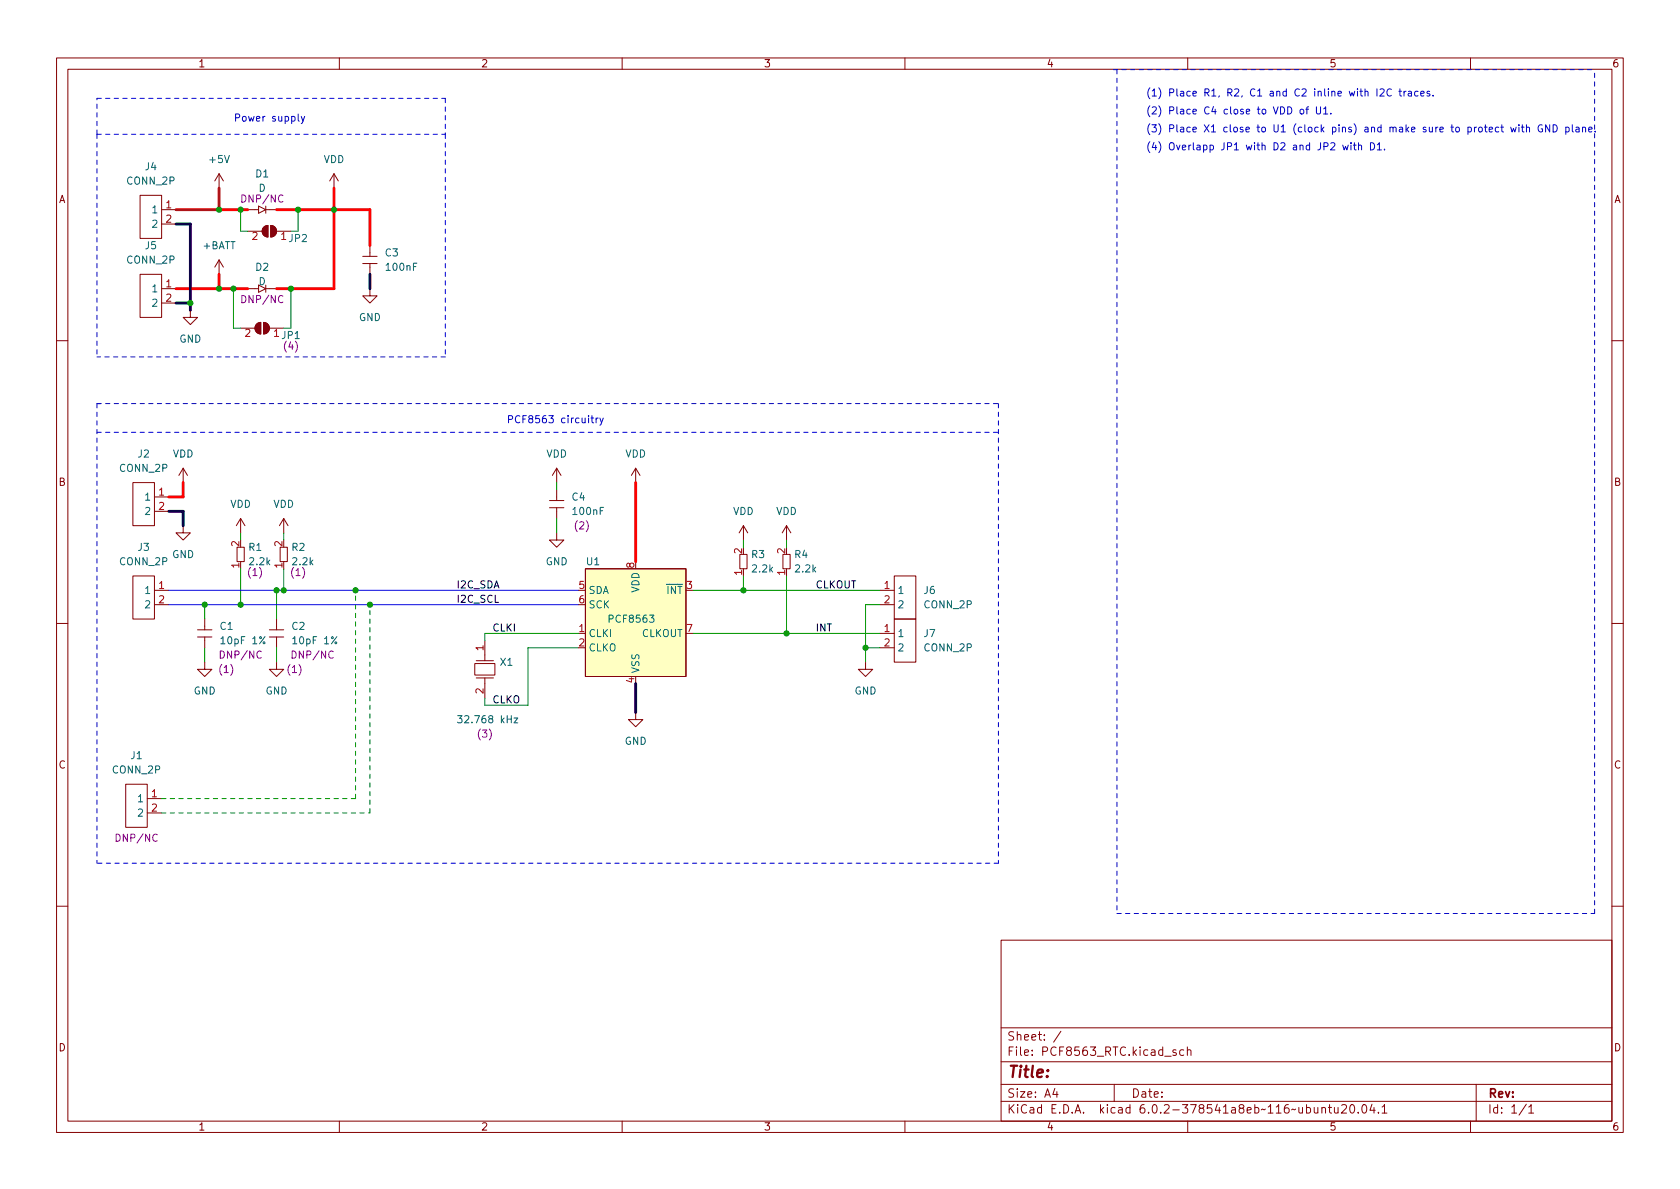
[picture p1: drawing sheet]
<svg xmlns="http://www.w3.org/2000/svg" width="297mm" height="210mm" viewBox="0 0 297 210" stroke-linecap="round" stroke-linejoin="round" font-family="sans-serif">
<g fill="none" stroke="#840000" stroke-width=".18">
<path d="M10 10.2h277v190.1h-277zM12 12.2h273v186.1h-273zM60 10.2v2M110 10.2v2M160 10.2v2M210 10.2v2M260 10.2v2M24.8 34.5h3.8v7.7h-3.8zM28.6 37.1h2.5M28.6 39.6h2.5M38.7 30.7v2.6M38.7 30.7l-.7 1.3"/>
<path d="M38.7 30.7l.8 1.3M43.8 37.1h1.9M45.7 36.4l1.3 .7-1.3 .6zM47 36.4v1.3M47 37.1h1.9M47.9 39.9a1.02 1.02 0 0 1 1 1 1.02 1.02 0 0 1-1 1zM59.1 30.7l-.8 1.3M59.1 30.7v2.6M59.1 30.7l.7 1.3M24.8 48.5h3.8v7.6h-3.8zM28.6 51h2.5M28.6 53.6h2.5"/>
<path d="M33.7 54.9v1.2h1.2l-1.2 1.3-1.3-1.3h1.3M38.7 46l-.7 1.2M38.7 46v2.5M38.7 46l.8 1.2M42.5 58h2.6M43.8 51h1.9M43.8 40.9h2.6M45.4 57.3l.7-.3v2a1.02 1.02 0 0 1-.9-.6 1.02 1.02 0 0 1 .2-1.1zM45.7 50.4l1.3 .6-1.3 .7zM46.6 57a1.02 1.02 0 0 1 1 1 1.02 1.02 0 0 1-1 1zM46.7 40.2l.7-.3v2a1.02 1.02 0 0 1-1-.6 1.02 1.02 0 0 1 .3-1.1zM47 51h1.9"/>
<path d="M47 50.4v1.3M47.6 58h2.6M48.9 40.9h2.5M64.1 46.6h2.6M64.1 45.3h2.6M65.4 51v1.3h1.3l-1.3 1.3-1.3-1.3h1.3M65.4 43.4v1.9M65.4 46.6v1.9M10 60.2h2M285 60.2h2M23.5 85.3h3.8v7.7h-3.8zM27.3 87.9h2.5"/>
<path d="M27.3 90.4h2.5M32.4 93v1.2h1.3l-1.3 1.3-1.3-1.3h1.3M32.4 82.8l-.8 1.3M32.4 82.8v2.5M32.4 82.8l.7 1.3M41.9 96.8h1.3v2.5h-1.3zM42.5 91.7l-.7 1.3M42.5 91.7v2.5M42.5 91.7l.8 1.3M49.5 96.8h1.3v2.5h-1.3zM50.2 91.7l-.8 1.3M50.2 91.7v2.5"/>
<path d="M50.2 91.7l.7 1.3M97.2 89.8h2.5M97.2 88.5h2.5M98.4 94.2v1.3h1.3l-1.3 1.3-1.2-1.3h1.2M98.4 82.8l-.7 1.3M98.4 82.8v2.5M98.4 86.6v1.9M98.4 89.8v1.9M98.4 82.8l.8 1.3M112.4 82.8l-.8 1.3M112.4 82.8v2.5M112.4 82.8l.8 1.3"/>
<path d="M130.8 98h1.3v2.6h-1.3zM131.4 93l-.7 1.2M131.4 93v2.5M131.4 93l.8 1.2M138.4 98h1.3v2.6h-1.3zM139.1 93l-.8 1.2M139.1 93v2.5M139.1 93l.7 1.2M10 110.2h2M23.5 101.8h3.8v7.7h-3.8zM27.3 104.4h2.5M27.3 106.9h2.5"/>
<path d="M34.9 112.6h2.6M34.9 111.4h2.6M36.2 117.1v1.3h1.3l-1.3 1.2-1.3-1.2h1.3M36.2 109.5v1.9M36.2 112.6v1.9M47.6 112.6h2.6M47.6 111.4h2.6M48.9 117.1v1.3h1.3l-1.3 1.2-1.3-1.2h1.3M48.9 109.5v1.9M48.9 112.6v1.9M83.9 117.3h3.6v2.1h-3.6zM84.2 116.8h3"/>
<path d="M84.2 119.9h3M85.7 113.3v3.5M85.7 119.9v3.5M103.5 100.6h17.8v19h-17.8zM153 117.1v1.3h1.3l-1.3 1.2-1.2-1.2h1.2M155.6 104.4h2.5M155.6 106.9h2.5M155.6 112h2.5M155.6 114.5h2.5M158.1 101.8h3.8v7.7h-3.8zM158.1 109.5h3.8v7.6h-3.8zM285 110.2h2"/>
<path d="M22.2 138.7h3.8v7.6h-3.8zM112.4 126v1.2h1.3l-1.3 1.3-1.3-1.3h1.3M26 141.2h2.6M26 143.8h2.6M10 160.2h2M177 166.3h108v32h-108zM285 160.2h2M60 198.3v2M110 198.3v2M160 198.3v2M177 194.8h108M177 191.8h108"/>
<path d="M177 187.8h108M177 181.8h108M186.5 192.5l-.4 1h1M186.9 193v1M187.6 182.4l-1.3 1.9M197 191.8v3M207.9 185.7l-.3-.1-.2 .2v.3l.5 .1v.4h-.5M209.3 185.7l-.4-.1-.3 .3v.4l.1 .3h.6M209.9 185.8l.2-.2 .4 .1 .1 .9M209.9 185.1v1.5M210 198.3v2M233.7 196l.2-.2 .4 .1 .1 .9"/>
<path d="M233.7 195.8v1M234.9 195.8h.5M235.1 195.3v1.3l.3 .2M235.9 195.8l.1 1h.4l.2-.1M236.6 195.8v1M237.2 195.5l.6-.2 .2 .2 .1 .3-1 1h1M238.8 195.5l.2-.2a.81 .81 0 0 1 .6 .7 .81 .81 0 0 1-.3 .8h-.2a.81 .81 0 0 1-.3-1.3zM240.1 196.7v.1M241 195.4l.1-.1a.81 .81 0 0 1 .6 .7 .81 .81 0 0 1-.3 .8h-.1a.81 .81 0 0 1-.6-.6 .81 .81 0 0 1 .3-.8zM242.6 195.3l-.4 1h.9M242.9 195.8v1M243.7 196.7v.1"/>
<path d="M244.4 195.8l.4-.5v1.5M244.4 196.8h.8M260 198.3v2M261 191.8v6.5M269.9 195.3l-1.3 1.9M270.3 195.8l.4-.5v1.5M270.3 196.8h.9"/>
</g>
<path d="M103.5 100.6h17.8v19h-17.8z" fill="#ffffc2" stroke="#ffffc2" stroke-width=".18"/>
<path d="M80.9 126.6h.8l-.4 .4 .3 .2v.5l-.2 .1-.5-.1M90.9 127h.6l-.6 .8h.6" fill="none" stroke="#006464" stroke-width=".18"/>
<g fill="#840000" stroke="#840000" stroke-width=".18">
<path d="M47.9 39.9a1.02 1.02 0 0 1 1 1 1.02 1.02 0 0 1-1 1z"/>
<path d="M46.7 40.2l.7-.3v2a1.02 1.02 0 0 1-1-.6 1.02 1.02 0 0 1 .3-1.1z"/>
<path d="M46.6 57a1.02 1.02 0 0 1 1 1 1.02 1.02 0 0 1-1 1z"/>
<path d="M45.4 57.3l.7-.3v2a1.02 1.02 0 0 1-.9-.6 1.02 1.02 0 0 1 .2-1.1z"/>
</g>
<g fill="none" stroke="#0000c2" stroke-width=".18">
<path d="M230 19.4l.3-.1 .2 .3v.3l-.2 .3-.3-.1-.1-.2zM230.9 19.3h.5M231.4 18.9l-.3 .2v1.1M232.8 18.9v1l.2 .3h.2l.3-.3v-1M234 19.3l.4-.4v1.3M243.5 15.7v1.3M244 15.8l.5-.1 .2 .4-.8 .9h.8M246 15.8a.6 .6 0 0 0-.8 .5 .6 .6 0 0 0 .6 .7l.2-.1M247.3 16.1h.5M247.5 15.7v1.1l.3 .2M248.2 16.1v.9M248.6 16.1l-.4 .3"/>
<path d="M249 16.2h.5l.1 .8M249.6 16.4l-.5 .1-.1 .2 .1 .3 .5-.1M250.7 16.2l-.3-.1-.3 .3 .1 .5h.5M251.2 16.6l.6-.2-.1-.2-.3-.1-.2 .2 .1 .6h.4M252.8 16.2l-.3-.1-.2 .2 .1 .2 .4 .1v.3h-.5M253.4 16.9v.1M52.7 20.2v1l.2 .2M53.3 20.6l.3 .8M53.9 20.6l-.5 1.1-.1 .2M234 20.2h.8M235.3 20v.2M237.4 25.7l.3 .8 .2-.6 .2 .6 .3-.8"/>
<path d="M238.9 25.2v.2M238.9 25.7v.8M239.3 25.7h.5M239.5 25.2v1.1l.3 .2M240.2 25.8l.2-.1h.3v.8M240.2 25.2v1.3M242.3 25.2a.64 .64 0 0 1 .7 .7 .64 .64 0 0 1-.7 .6zM243.5 25.6l.4-.4v1.3M243.5 26.5h.7M244.8 26.4v.1M265 22.5h-.4l-.2 .2 .1 .6h.5M265.4 22.5h.4"/>
<path d="M265.5 22.1v1.1l.3 .1M267.1 22.5l.3 .8 .2-.6 .2 .6 .3-.8M268.6 22.1v.1M268.6 22.5v.8M269 22.5h.5M269.2 22.1v1.1l.3 .1M269.9 22.6l.2-.1h.3v.8M269.9 22.1v1.2M272.7 22.1a.59 .59 0 0 0-.8 .6 .59 .59 0 0 0 .8 .6v-.5h-.2M274 22.1v1.2l-.7-1.2v1.2M274.6 22.1a.64 .64 0 0 1 .7 .6 .64 .64 0 0 1-.7 .6zM276.8 22.5h.4l.2 .2-.1 .6h-.5"/>
<path d="M276.8 22.5v1.3M278 22.1v1.1l.2 .1M278.7 22.5h.4l.1 .8M279.2 22.8h-.4l-.2 .2 .2 .3h.4M279.8 22.6l.2-.1h.3l.1 .8M279.8 22.5v.8M280.9 22.9l.6-.1-.1-.3h-.3l-.2 .2 .1 .6h.4M282 23.2v.1M104.5 73.9h.5M104.7 73.5v1.1l.3 .2M105.4 73.9v.9M105.8 73.9l-.4 .3"/>
<path d="M106.1 73.9l.3 .9M106.7 73.9l-.5 1.2-.1 .1"/>
</g>
<g fill="none" stroke="#0000c2" stroke-width=".18" stroke-dasharray=".8 .8">
<path d="M17.1 17.4h61.6M78.7 17.4v6.3M196.8 12.3h85.1M197.5 12.3v149.2M17.1 23.7v-6.3M17.1 23.7h61.6M17.1 23.7v39.4M78.7 23.7v39.4M17.1 71.4v81.2M17.1 71.4h.7M17.1 76.4h160.1M17.1 71.4h159.4"/>
<path d="M78.7 63.1h-61.6M176.5 71.4v81.2M176.5 152.6h-159.4M197.5 161.5h84.4M281.9 161.5v-149.2"/>
</g>
<path d="M38.7 37.1h5.1M48.9 37.1h16.5v6.3M59.1 33.3v17.7h-10.2M31.1 51h12.7M38.7 48.5v2.5M32.4 85.3v2.6h-2.6M112.4 85.3v14" fill="none" stroke="#f00" stroke-width=".5"/>
<path d="M29.8 104.4h72.4M29.8 106.9h72.4" fill="none" stroke="#00f" stroke-width=".18"/>
<g fill="none" stroke="#009600" stroke-width=".18">
<path d="M42.5 37.1v3.8h1.3M52.7 37.1v3.8M41.3 51v7h1.2M51.4 51v7M42.5 94.2v1.3M50.2 94.2v1.3M98.4 85.3v1.3M98.4 91.7v2.5M131.4 95.5v1.3M139.1 95.5v1.3M36.2 106.9v2.6M36.2 114.5v2.6"/>
<path d="M42.5 100.6v6.3M48.9 104.4v5.1M48.9 114.5v2.6M50.2 100.6v3.8M102.2 112h-16.5v1.3M102.2 114.5h-8.9v10.2h-7.6v-1.3M122.6 112h33M122.6 104.4h33M131.4 101.8v2.6M139.1 101.8v10.2M153 114.5h2.6M155.6 106.9h-2.6v10.2"/>
</g>
<path d="M31.1 39.6h2.6v15.3M31.1 53.6h2.6M65.4 48.5v2.5M29.8 90.4h2.6v2.6M112.4 120.9v5.1" fill="none" stroke="#000" stroke-width=".5"/>
<path d="M38.7 33.3v3.8h-7.6" fill="none" stroke="#c20000" stroke-width=".5"/>
<path d="M28.6 143.8h36.8M28.6 141.2h34.3M62.9 141.2v-36.8M65.4 143.8v-36.9" fill="none" stroke="#009600" stroke-width=".18" stroke-dasharray=".8 .8"/>
<g fill="#009600" stroke="#009600" stroke-width=".18">
<circle cx="42.5" cy="37.1" r=".46"/>
<circle cx="38.7" cy="37.1" r=".46"/>
<circle cx="59.1" cy="37.1" r=".46"/>
<circle cx="153" cy="114.5" r=".46"/>
<circle cx="42.5" cy="106.9" r=".46"/>
<circle cx="36.2" cy="106.9" r=".46"/>
<circle cx="65.4" cy="106.9" r=".46"/>
<circle cx="50.2" cy="104.4" r=".46"/>
<circle cx="48.9" cy="104.4" r=".46"/>
<circle cx="62.9" cy="104.4" r=".46"/>
<circle cx="139.1" cy="112" r=".46"/>
<circle cx="131.4" cy="104.4" r=".46"/>
<circle cx="51.4" cy="51" r=".46"/>
<circle cx="38.7" cy="51" r=".46"/>
<circle cx="33.7" cy="53.6" r=".46"/>
<circle cx="52.7" cy="37.1" r=".46"/>
<circle cx="41.3" cy="51" r=".46"/>
</g>
<text font-size="2.8" fill="#840000" x="178" y="190.6">Title:</text>
<g font-size="2.1" fill="#840000">
<text x="178" y="184">Sheet: /</text>
<text x="178" y="186.7">File: PCF8563_RTC.kicad_sch</text>
<text x="178" y="196.9">KiCad E.D.A. kicad 6.0.2-378541a8eb~116~ubuntu20.04.1</text>
<text x="178" y="194.1">Size: A4</text>
<text x="200" y="194.1">Date:</text>
<text x="263" y="194.1">Rev:</text>
<text x="263" y="196.9">Id: 1/1</text>
</g>
<g font-size="1.8" fill="#840000">
<text x="35" y="11.9">1</text>
<text x="85" y="11.9">2</text>
<text x="135" y="11.9">3</text>
<text x="185" y="11.9">4</text>
<text x="235" y="11.9">5</text>
<text x="285" y="11.9">6</text>
<text x="10.3" y="35.9">A</text>
<text x="285.3" y="35.9">A</text>
<text x="10.3" y="85.9">B</text>
<text x="285.3" y="85.9">B</text>
<text x="10.3" y="135.9">C</text>
<text x="285.3" y="135.9">C</text>
<text x="10.3" y="185.9">D</text>
<text x="285.3" y="185.9">D</text>
<text x="35" y="199.9">1</text>
<text x="85" y="199.9">2</text>
<text x="135" y="199.9">3</text>
<text x="185" y="199.9">4</text>
<text x="235" y="199.9">5</text>
<text x="285" y="199.9">6</text>
</g>
<g font-size="1.8" fill="#0000c2">
<text x="202.6" y="17">(1) Place R1, R2, C1 and C2 inline with I2C traces.</text>
<text x="41.3" y="21.5">Power supply</text>
<text x="202.6" y="23.4">(3) Place X1 close to U1 (clock pins) and make sure to protect with GND plane.</text>
<text x="202.6" y="20.2">(2) Place C4 close to VDD of U1.</text>
<text x="202.6" y="26.6">(4) Overlapp JP1 with D2 and JP2 with D1.</text>
<text x="89.5" y="74.8">PCF8563 circuitry</text>
</g>
<g font-size="1.8" fill="#006464">
<text x="37.1" y="28.8">+5V</text>
<text x="57.2" y="28.8">VDD</text>
<text x="22.5" y="32.6">CONN_2P</text>
<text x="25.7" y="30.1">J4</text>
<text x="45.2" y="31.4">D1</text>
<text x="45.7" y="33.9">D</text>
<text x="27.1" y="37.7">1</text>
<text x="27.1" y="40.3">2</text>
<text x="22.5" y="46.6">CONN_2P</text>
<text x="25.7" y="44.1">J5</text>
<text x="35.9" y="44.1">+BATT</text>
<text x="45.2" y="47.9">D2</text>
<text x="68.1" y="45.3">C3</text>
<text x="68.4" y="47.9">100nF</text>
<text x="27.1" y="51.7">1</text>
<text x="45.7" y="50.4">D</text>
<text x="27.1" y="54.2">2</text>
<text x="63.4" y="56.8">GND</text>
<text x="31.7" y="60.6">GND</text>
<text x="21.2" y="83.4">CONN_2P</text>
<text x="24.4" y="80.9">J2</text>
<text x="30.5" y="80.9">VDD</text>
<text x="96.6" y="80.9">VDD</text>
<text x="110.5" y="80.9">VDD</text>
<text x="25.8" y="88.5">1</text>
<text x="40.7" y="89.8">VDD</text>
<text x="48.3" y="89.8">VDD</text>
<text x="101.2" y="88.5">C4</text>
<text x="25.8" y="91.1">2</text>
<text x="101.4" y="91.1">100nF</text>
<text x="129.6" y="91.1">VDD</text>
<text x="137.2" y="91.1">VDD</text>
<text x="21.2" y="99.9">CONN_2P</text>
<text x="24.4" y="97.4">J3</text>
<text x="30.4" y="98.7">GND</text>
<text x="44" y="97.4">R1</text>
<text x="44.2" y="99.9">2.2k</text>
<text x="51.6" y="97.4">R2</text>
<text x="51.8" y="99.9">2.2k</text>
<text x="96.5" y="99.9">GND</text>
<text x="103.7" y="99.9">U1</text>
<text x="132.9" y="98.7">R3</text>
<text x="133.1" y="101.2">2.2k</text>
<text x="140.5" y="98.7">R4</text>
<text x="140.7" y="101.2">2.2k</text>
<text x="25.8" y="105">1</text>
<text x="25.8" y="107.6">2</text>
<text x="104" y="105">SDA</text>
<text x="104" y="107.6">SCK</text>
<text x="113" y="104.8" transform="rotate(-90 113 104.8)">VDD</text>
<text x="116.6" y="105">~{INT}</text>
<text x="158.6" y="105">1</text>
<text x="158.6" y="107.6">2</text>
<text x="163.4" y="105">J6</text>
<text x="163.5" y="107.6">CONN_2P</text>
<text x="38.9" y="111.4">C1</text>
<text x="39.4" y="113.9">10pF 1%</text>
<text x="51.6" y="111.4">C2</text>
<text x="52.1" y="113.9">10pF 1%</text>
<text x="104" y="112.6">CLKI</text>
<text x="107.9" y="110.1">PCF8563</text>
<text x="113.4" y="112.6">CLKOUT</text>
<text x="158.6" y="112.6">1</text>
<text x="163.4" y="112.6">J7</text>
<text x="88.5" y="117.7">X1</text>
<text x="104" y="115.2">CLKO</text>
<text x="113" y="119.1" transform="rotate(-90 113 119.1)">VSS</text>
<text x="158.6" y="115.2">2</text>
<text x="163.5" y="115.2">CONN_2P</text>
<text x="34.2" y="122.8">GND</text>
<text x="46.9" y="122.8">GND</text>
<text x="151.1" y="122.8">GND</text>
<text x="81.7" y="127.9">32.768 kHz</text>
<text x="110.4" y="131.7">GND</text>
<text x="20" y="136.8">CONN_2P</text>
<text x="23.1" y="134.2">J1</text>
<text x="24.5" y="141.9">1</text>
<text x="24.5" y="144.4">2</text>
</g>
<g font-size="1.8" fill="#840084">
<text x="43" y="35.8">DNP/NC</text>
<text x="43" y="53.6">DNP/NC</text>
<text x="50.4" y="61.8">(4)</text>
<text x="101.8" y="93.6">(2)</text>
<text x="44" y="101.8">(1)</text>
<text x="51.6" y="101.8">(1)</text>
<text x="38.9" y="119">(1)</text>
<text x="39.2" y="116.5">DNP/NC</text>
<text x="51" y="119">(1)</text>
<text x="51.9" y="116.5">DNP/NC</text>
<text x="84.6" y="130.4">(3)</text>
<text x="20.7" y="148.8">DNP/NC</text>
</g>
<g font-size="1.8" fill="#a90000">
<text x="29.4" y="36.8">1</text>
<text x="29.4" y="39.4">2</text>
<text x="44.6" y="42.4">2</text>
<text x="29.4" y="50.8">1</text>
<text x="29.4" y="53.3">2</text>
<text x="43.3" y="59.6">2</text>
<text x="28.1" y="87.6">1</text>
<text x="28.1" y="90.2">2</text>
<text x="42.3" y="100.4" transform="rotate(-90 42.3 100.4)">1</text>
<text x="42.3" y="96.6" transform="rotate(-90 42.3 96.6)">2</text>
<text x="49.9" y="100.4" transform="rotate(-90 49.9 100.4)">1</text>
<text x="49.9" y="96.6" transform="rotate(-90 49.9 96.6)">2</text>
<text x="112.1" y="100.4" transform="rotate(-90 112.1 100.4)">8</text>
<text x="131.2" y="101.7" transform="rotate(-90 131.2 101.7)">1</text>
<text x="131.2" y="97.9" transform="rotate(-90 131.2 97.9)">2</text>
<text x="138.8" y="101.7" transform="rotate(-90 138.8 101.7)">1</text>
<text x="138.8" y="97.9" transform="rotate(-90 138.8 97.9)">2</text>
<text x="28.1" y="104.1">1</text>
<text x="28.1" y="106.7">2</text>
<text x="102.4" y="104.1">5</text>
<text x="102.4" y="106.7">6</text>
<text x="121.4" y="104.1">3</text>
<text x="156.4" y="104.1">1</text>
<text x="156.4" y="106.7">2</text>
<text x="102.4" y="111.8">1</text>
<text x="121.4" y="111.8">7</text>
<text x="156.4" y="111.8">1</text>
<text x="85.5" y="115" transform="rotate(-90 85.5 115)">1</text>
<text x="102.4" y="114.3">2</text>
<text x="156.4" y="114.3">2</text>
<text x="85.5" y="122.7" transform="rotate(-90 85.5 122.7)">2</text>
<text x="112.1" y="120.8" transform="rotate(-90 112.1 120.8)">4</text>
<text x="26.8" y="141">1</text>
<text x="26.8" y="143.5">2</text>
</g>
<g font-size="1.8" fill="#009600">
<text x="49.7" y="42.4">1 JP2</text>
<text x="48.4" y="59.6">1 JP1</text>
</g>
<g font-size="1.8" fill="#0f0f0f">
<text x="80.6" y="106.6">I2C_SCL</text>
<text x="80.6" y="104">I2C_SDA</text>
<text x="144.1" y="104">CLKOUT</text>
<text x="87" y="111.7">CLKI</text>
<text x="144.1" y="111.7">INT</text>
<text x="87" y="124.4">CLKO</text>
</g>
</svg>
